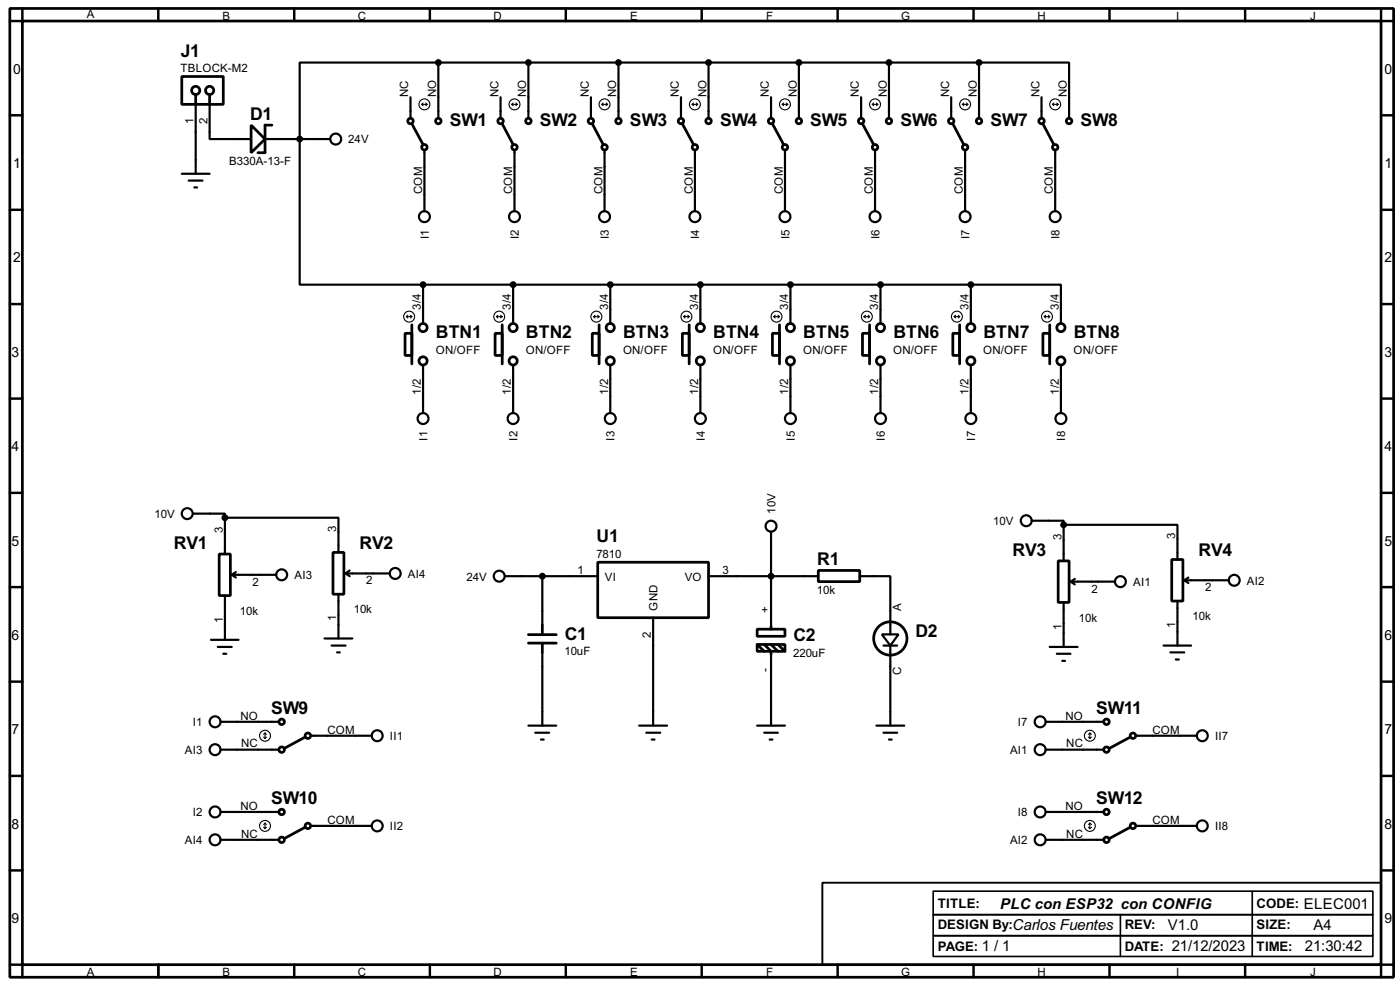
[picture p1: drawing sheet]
<svg xmlns="http://www.w3.org/2000/svg" width="256mm" height="180mm" viewBox="0 0 256 180" stroke-linecap="round" stroke-linejoin="round" font-family="sans-serif">
<g fill="none" stroke="#000" stroke-width=".5">
<path d="M1.8 1.6h253.5v177.3h-253.5zM4.1 3.9h248.9v172.7h-248.9zM33.3 14h7.6v5.1h-7.6zM35.9 17.3v1.8M38.4 17.3v1.8M46 22.9l2.6 2.6-2.6 2.5zM49.8 22.9h-1.2v5.1h-1.3M75.5 22.7l2 3.8M92 22.7l2 3.8M108.5 22.7l2 3.8M125 22.7l2.1 3.8M141.5 22.7l2.1 3.8"/>
<path d="M158 22.7l2.1 3.8M174.6 22.7l2 3.8M191.1 22.7l2 3.8M75.5 59.5v7.1M92 59.5v7.1M109.8 59.5v7.1M126.3 59.5v7.1M142.8 59.5v7.1M159.3 59.5v7.1M175.8 59.5v7.1M192.3 59.5v7.1M74.2 61h1.3v4.1h-1.3z"/>
<path d="M90.7 61h1.3v4.1h-1.3zM108.5 61h1.3v4.1h-1.3zM125 61h1.3v4.1h-1.3zM141.5 61h1.3v4.1h-1.3zM158 61h1.3v4.1h-1.3zM174.6 61h1.2v4.1h-1.2zM191.1 61h1.2v4.1h-1.2zM40.2 101.4h2v7.6h-2zM61 101.1h2v7.7h-2zM96.8 116.2h5.1M96.8 117.7h5.1M99.4 114.4v1.8"/>
<path d="M99.4 117.7v1.8M109.5 102.9h20.3v10.2h-20.3zM138.7 115.2h5.1v1.3h-5.1zM138.7 118h5.1v1.2h-5.1zM138.7 118l1.3 1.2M140 118l1.3 1.2v.6M141.3 114.7v.5M141.3 118l1.2 1.2M142.5 118l1.3 1.2M149.9 104.4h7.6v2.1h-7.6zM193.9 102.7h2v7.6h-2zM214.7 102.4h2v7.6h-2z"/>
<path d="M55.9 134.9l-3.8 2.1M207.1 134.9l-3.8 2.1M55.9 151.4l-3.8 2.1M207.1 151.4l-3.8 2.1"/>
<circle cx="35.8" cy="16.6" r=".75"/>
<circle cx="38.4" cy="16.6" r=".75"/>
<circle cx="75.2" cy="22.2" r=".5"/>
<circle cx="77.7" cy="27" r=".5"/>
<circle cx="80.3" cy="22.2" r=".5"/>
<circle cx="91.7" cy="22.2" r=".5"/>
<circle cx="94.2" cy="27" r=".5"/>
<circle cx="96.8" cy="22.2" r=".5"/>
<circle cx="108.2" cy="22.2" r=".5"/>
<circle cx="110.7" cy="27" r=".5"/>
<circle cx="113.3" cy="22.2" r=".5"/>
<circle cx="124.7" cy="22.2" r=".5"/>
<circle cx="127.3" cy="27" r=".5"/>
<circle cx="129.8" cy="22.2" r=".5"/>
<circle cx="141.2" cy="22.2" r=".5"/>
<circle cx="143.8" cy="27" r=".5"/>
<circle cx="146.3" cy="22.2" r=".5"/>
<circle cx="157.7" cy="22.2" r=".5"/>
<circle cx="160.3" cy="27" r=".5"/>
<circle cx="162.8" cy="22.2" r=".5"/>
<circle cx="174.2" cy="22.2" r=".5"/>
<circle cx="176.8" cy="27" r=".5"/>
<circle cx="179.3" cy="22.2" r=".5"/>
<circle cx="190.8" cy="22.2" r=".5"/>
<circle cx="193.3" cy="27" r=".5"/>
<circle cx="195.8" cy="22.2" r=".5"/>
<circle cx="77.5" cy="60" r=".75"/>
<circle cx="94" cy="60" r=".75"/>
<circle cx="111.8" cy="60" r=".75"/>
<circle cx="128.3" cy="60" r=".75"/>
<circle cx="144.8" cy="60" r=".75"/>
<circle cx="161.3" cy="60" r=".75"/>
<circle cx="177.8" cy="60" r=".75"/>
<circle cx="194.3" cy="60" r=".75"/>
<circle cx="77.5" cy="66.1" r=".75"/>
<circle cx="94" cy="66.1" r=".75"/>
<circle cx="111.8" cy="66.1" r=".75"/>
<circle cx="128.3" cy="66.1" r=".75"/>
<circle cx="144.8" cy="66.1" r=".75"/>
<circle cx="161.3" cy="66.1" r=".75"/>
<circle cx="177.8" cy="66.1" r=".75"/>
<circle cx="194.3" cy="66.1" r=".75"/>
<circle cx="163.1" cy="116.9" r="3.1"/>
<circle cx="51.6" cy="137.2" r=".5"/>
<circle cx="51.6" cy="132.1" r=".5"/>
<circle cx="56.4" cy="134.7" r=".5"/>
<circle cx="202.7" cy="132.1" r=".5"/>
<circle cx="202.7" cy="137.2" r=".5"/>
<circle cx="207.5" cy="134.7" r=".5"/>
<circle cx="51.6" cy="153.7" r=".5"/>
<circle cx="51.6" cy="148.6" r=".5"/>
<circle cx="56.4" cy="151.2" r=".5"/>
<circle cx="202.7" cy="153.7" r=".5"/>
<circle cx="202.7" cy="148.6" r=".5"/>
<circle cx="207.5" cy="151.2" r=".5"/>
</g>
<g fill="none" stroke="#000" stroke-width=".45">
<path d="M4.1 1.6v2.3h-2.3M29 1.6v2.3M53.9 1.6v2.3M78.8 1.6v2.3M103.7 1.6v2.3M128.6 1.6v2.3M153.5 1.6v2.3M178.4 1.6v2.3M203.3 1.6v2.3M228.1 1.6v2.3M253 1.6v2.3h2.3M1.8 21.1h2.3"/>
<path d="M1.8 38.4h2.3M253 21.1h2.3M253 38.4h2.3M1.8 55.7h2.3M253 55.7h2.3M1.8 73h2.3M253 73h2.3M1.8 90.2h2.3M253 90.2h2.3M1.8 107.5h2.3M253 107.5h2.3M1.8 124.8h2.3"/>
<path d="M253 124.8h2.3M1.8 142h2.3M1.8 159.3h2.3M253 142h2.3M253 159.3h2.3M1.8 176.6h2.3v2.3M29 176.6v2.3M53.9 176.6v2.3M78.8 176.6v2.3M103.7 176.6v2.3M128.6 176.6v2.3M153.5 176.6v2.3"/>
<path d="M178.4 176.6v2.3M203.3 176.6v2.3M228.1 176.6v2.3M255.3 176.6h-2.3v2.3"/>
</g>
<path d="M150.7 161.6h102.3v15h-102.3z" fill="none" stroke="#000" stroke-width=".35"/>
<path d="M171 171.3h80.5v3.8h-80.5zM171 167.4h80.5v3.9h-80.5zM171 163.1h80.5v4.3h-80.5zM205.3 167.4v7.7M229.4 163.1v12" fill="none" stroke="#000" stroke-width=".3"/>
<g fill="none" stroke="#000" stroke-width=".4">
<path d="M35.9 19.1v12.7M38.4 19.1v6.4h7.6M75.2 17.8v3.8M80.3 11.5h-25.4v40.6h22.6M80.3 11.5h99.1M80.3 11.5v10.1M91.7 17.8v3.8M96.8 11.5v10.1M108.3 17.8v3.8M113.3 11.5v10.1M124.8 17.8v3.8M129.8 11.5v10.1"/>
<path d="M141.3 17.8v3.8M146.4 11.5v10.1M157.8 17.8v3.8M162.9 11.5v10.1M174.3 17.8v3.8M179.4 11.5h16.5v10.1M179.4 11.5v10.1M190.8 17.8v3.8M33.3 31.8h5.1M34.6 33.1h2.5M35.6 34.3h.5M48.6 25.5h11.9"/>
<path d="M77.8 27.5v11.2M94.3 27.5v11.2M110.8 27.5v11.2M127.3 27.5v11.2M143.8 27.5v11.2M160.3 27.5v11.2M176.8 27.5v11.2M193.3 27.5v11.2M77.5 52.1h100.4M77.5 52.1v7.1M94 52.1v7.1M111.8 52.1v7.1"/>
<path d="M128.3 52.1v7.1M144.8 52.1v7.1M161.3 52.1v7.1M177.9 52.1h16.5v7.1M177.9 52.1v7.1M77.5 66.9v8.7M94 66.9v8.7M111.8 66.9v8.7M128.3 66.9v8.7M144.8 66.9v8.7M161.3 66.9v8.7M177.9 66.9v8.7"/>
<path d="M194.4 66.9v8.7M35.4 94h5.8v.8M41.2 94.8h20.8v6.3M41.2 94.8v6.6M141.3 97.3v17.4M189 95.3h5.9v.8M194.9 96.1h20.8v6.3M194.9 96.1v6.6M38.7 117.1h5M39.9 118.4h2.6M40.9 119.7h.6M41.2 109v8.1"/>
<path d="M42.5 105.2h8.1M42.5 105.2l.7 .5M43.2 104.7l-.7 .5M59.5 116.9h5.1M60.8 118.2h2.5M61.8 119.4h.5M62 108.8v8.1M63.3 105h8.1M63.3 105l.8 .5M64.1 104.4l-.8 .6M92.5 105.5h17M99.4 105.5v8.9"/>
<path d="M99.4 119.5v13.3M119.7 113.1v19.7M129.8 105.5h20.1M141.3 119.8v13M157.5 105.5h5.6v10.6M161.6 116.1h3l-1.5 2.1zM161.9 118.2h2.5M163.1 118.2v14.6M192.3 118.4h5.1M193.6 119.7h2.5M194.9 110.3v8.1M196.1 106.5h8.2"/>
<path d="M196.1 106.5l.8 .5M196.9 106l-.8 .5M213.2 118.2h5M214.4 119.4h2.6M215.7 110v8.2M217 106.2h8.1M217 106.2l.7 .5M217.7 105.7l-.7 .5M40.4 137.2h10.7M40.4 132.1h10.7M57 134.7h11.1M96.8 132.8h5.1"/>
<path d="M98.1 134.1h2.5M99.1 135.4h.5M117.1 132.8h5.1M118.4 134.1h2.6M119.4 135.4h.5M138.7 132.8h5.1M140 134.1h2.5M141 135.4h.5M160.6 132.8h5.1M161.9 134.1h2.5M162.9 135.4h.5M191.6 137.2h10.6"/>
<path d="M191.6 132.1h10.6M194.6 121h.5M208.1 134.7h11.2M215.4 120.7h.6M40.4 153.7h10.7M40.4 148.6h10.7M57 151.2h11.1M191.6 153.7h10.6M191.6 148.6h10.6M208.1 151.2h11.2"/>
<circle cx="61.5" cy="25.5" r="1"/>
<circle cx="77.7" cy="39.7" r="1"/>
<circle cx="94.2" cy="39.7" r="1"/>
<circle cx="110.7" cy="39.7" r="1"/>
<circle cx="127.3" cy="39.7" r="1"/>
<circle cx="143.8" cy="39.7" r="1"/>
<circle cx="160.3" cy="39.7" r="1"/>
<circle cx="176.8" cy="39.7" r="1"/>
<circle cx="193.3" cy="39.7" r="1"/>
<circle cx="77.5" cy="76.6" r="1"/>
<circle cx="94" cy="76.6" r="1"/>
<circle cx="111.8" cy="76.6" r="1"/>
<circle cx="128.3" cy="76.6" r="1"/>
<circle cx="144.8" cy="76.6" r="1"/>
<circle cx="161.3" cy="76.6" r="1"/>
<circle cx="177.8" cy="76.6" r="1"/>
<circle cx="194.3" cy="76.6" r="1"/>
<circle cx="34.3" cy="94" r="1"/>
<circle cx="141.2" cy="96.3" r="1"/>
<circle cx="188" cy="95.3" r="1"/>
<circle cx="51.6" cy="105.2" r="1"/>
<circle cx="72.4" cy="105" r="1"/>
<circle cx="91.4" cy="105.5" r="1"/>
<circle cx="205.2" cy="106.5" r="1"/>
<circle cx="226.1" cy="106.2" r="1"/>
<circle cx="39.4" cy="137.2" r="1"/>
<circle cx="39.4" cy="132.1" r="1"/>
<circle cx="69.1" cy="134.7" r="1"/>
<circle cx="190.5" cy="137.2" r="1"/>
<circle cx="190.5" cy="132.1" r="1"/>
<circle cx="220.2" cy="134.7" r="1"/>
<circle cx="39.4" cy="148.6" r="1"/>
<circle cx="39.4" cy="153.7" r="1"/>
<circle cx="69.1" cy="151.2" r="1"/>
<circle cx="190.5" cy="153.7" r="1"/>
<circle cx="190.5" cy="148.6" r="1"/>
<circle cx="220.2" cy="151.2" r="1"/>
</g>
<g fill="#000" stroke="#000" stroke-width=".25">
<circle cx="80.3" cy="11.5" r=".5"/>
<circle cx="96.8" cy="11.5" r=".5"/>
<circle cx="113.3" cy="11.5" r=".5"/>
<circle cx="129.8" cy="11.5" r=".5"/>
<circle cx="146.3" cy="11.5" r=".5"/>
<circle cx="162.8" cy="11.5" r=".5"/>
<circle cx="179.3" cy="11.5" r=".5"/>
<circle cx="54.9" cy="25.5" r=".5"/>
<circle cx="77.5" cy="52.1" r=".5"/>
<circle cx="94" cy="52.1" r=".5"/>
<circle cx="111.8" cy="52.1" r=".5"/>
<circle cx="128.3" cy="52.1" r=".5"/>
<circle cx="144.8" cy="52.1" r=".5"/>
<circle cx="161.3" cy="52.1" r=".5"/>
<circle cx="177.8" cy="52.1" r=".5"/>
<circle cx="41.2" cy="94.8" r=".5"/>
<circle cx="194.8" cy="96.1" r=".5"/>
<circle cx="99.3" cy="105.5" r=".5"/>
<circle cx="141.2" cy="105.5" r=".5"/>
</g>
<g fill="none" stroke="#000" stroke-width=".2">
<path d="M77.3 19.1h1M77.3 19.1l.2 .3M77.5 18.9l-.2 .2M78 18.9l.3 .2M78.3 19.1l-.3 .3M93.8 19.1h1M93.8 19.1l.2 .3M94 18.9l-.2 .2M94.5 18.9l.3 .2M94.8 19.1l-.3 .3M110.3 19.1h1M110.3 19.1l.2 .3"/>
<path d="M110.5 18.9l-.2 .2M111.1 18.9l.2 .2M111.3 19.1l-.2 .3M126.8 19.1h1M126.8 19.1l.3 .3M127.1 18.9l-.3 .2M127.6 18.9l.2 .2M127.8 19.1l-.2 .3M143.3 19.1h1M143.3 19.1l.3 .3M143.6 18.9l-.3 .2M144.1 18.9l.2 .2"/>
<path d="M144.3 19.1l-.2 .3M159.8 19.1h1M159.8 19.1l.3 .3M160.1 18.9l-.3 .2M160.6 18.9l.2 .2M160.8 19.1l-.2 .3M176.3 19.1h1M176.3 19.1l.3 .3M176.6 18.9l-.3 .2M177.1 18.9l.2 .2M177.3 19.1l-.2 .3M192.8 19.1h1.1"/>
<path d="M192.8 19.1l.3 .3M193.1 18.9l-.3 .2M193.6 18.9l.3 .2M193.9 19.1l-.3 .3M74.5 58h1M74.5 58l.2 .2M74.7 57.7l-.2 .3M75.2 57.7l.3 .3M75.5 58l-.3 .2M91 58h1M91 58l.2 .2M91.2 57.7l-.2 .3"/>
<path d="M91.7 57.7l.3 .3M92 58l-.3 .2M108.8 58h1M108.8 58l.2 .2M109 57.7l-.2 .3M109.5 57.7l.3 .3M109.8 58l-.3 .2M125.3 58h1M125.3 58l.2 .2M125.5 57.7l-.2 .3M126 57.7l.3 .3M126.3 58l-.3 .2"/>
<path d="M141.8 58h1M141.8 58l.2 .2M142 57.7l-.2 .3M142.5 57.7l.3 .3M142.8 58l-.3 .2M158.3 58h1M158.3 58l.3 .2M158.6 57.7l-.3 .3M159.1 57.7l.2 .3M159.3 58l-.2 .2M174.8 58h1M174.8 58l.3 .2"/>
<path d="M175.1 57.7l-.3 .3M175.6 57.7l.2 .3M175.8 58l-.2 .2M191.3 58h1M191.3 58l.3 .2M191.6 57.7l-.3 .3M192.1 57.7l.2 .3M192.3 58l-.2 .2M48.3 134.9l.3 .3M48.6 134.2v1M48.6 134.2l.2 .2M48.6 134.2l-.3 .2"/>
<path d="M48.8 134.9l-.2 .3M199.4 134.9l.3 .3M199.7 134.2v1M199.7 134.2l.3 .2M199.7 134.2l-.3 .2M200 134.9l-.3 .3M48.3 151.4l.3 .3M48.6 150.7v1M48.6 150.7l.2 .2M48.6 150.7l-.3 .2M48.8 151.4l-.2 .3M199.4 151.4l.3 .3"/>
<path d="M199.7 150.7v1M199.7 150.7l.3 .2M199.7 150.7l-.3 .2M200 151.4l-.3 .3"/>
<circle cx="77.7" cy="19.1" r="1"/>
<circle cx="94.2" cy="19.1" r="1"/>
<circle cx="110.7" cy="19.1" r="1"/>
<circle cx="127.3" cy="19.1" r="1"/>
<circle cx="143.8" cy="19.1" r="1"/>
<circle cx="160.3" cy="19.1" r="1"/>
<circle cx="176.8" cy="19.1" r="1"/>
<circle cx="193.3" cy="19.1" r="1"/>
<circle cx="74.9" cy="58" r="1"/>
<circle cx="91.4" cy="58" r="1"/>
<circle cx="109.2" cy="58" r="1"/>
<circle cx="125.7" cy="58" r="1"/>
<circle cx="142.2" cy="58" r="1"/>
<circle cx="158.8" cy="58" r="1"/>
<circle cx="175.3" cy="58" r="1"/>
<circle cx="191.8" cy="58" r="1"/>
<circle cx="48.5" cy="134.7" r="1"/>
<circle cx="199.6" cy="134.7" r="1"/>
<circle cx="48.5" cy="151.2" r="1"/>
<circle cx="199.6" cy="151.2" r="1"/>
</g>
<g font-size="3.6">
<text x="33.1" y="10.4">J1</text>
<text x="45.8" y="21.9">D1</text>
<text x="82.4" y="23.1">SW1</text>
<text x="98.9" y="23.1">SW2</text>
<text x="115.4" y="23.1">SW3</text>
<text x="131.9" y="23.1">SW4</text>
<text x="148.4" y="23.1">SW5</text>
<text x="165" y="23.1">SW6</text>
<text x="181.5" y="23.1">SW7</text>
<text x="198" y="23.1">SW8</text>
<text x="79.9" y="61.9">BTN1</text>
<text x="96.4" y="61.9">BTN2</text>
<text x="114.2" y="61.9">BTN3</text>
<text x="130.7" y="61.9">BTN4</text>
<text x="147.2" y="61.9">BTN5</text>
<text x="163.7" y="61.9">BTN6</text>
<text x="180.2" y="61.9">BTN7</text>
<text x="196.7" y="61.9">BTN8</text>
<text x="31.9" y="100.4">RV1</text>
<text x="65.9" y="100.4">RV2</text>
<text x="109.3" y="99.3">U1</text>
<text x="185.5" y="101.7">RV3</text>
<text x="219.6" y="101.7">RV4</text>
<text x="149.7" y="103.5">R1</text>
<text x="103.5" y="117.1">C1</text>
<text x="145.4" y="117.4">C2</text>
<text x="167.7" y="116.5">D2</text>
<text x="49.7" y="130.7">SW9</text>
<text x="200.8" y="130.7">SW11</text>
<text x="49.7" y="147.2">SW10</text>
<text x="200.8" y="147.2">SW12</text>
</g>
<g font-size="3.1">
<text x="183.2" y="166.3">PLC con ESP32 con CONFIG</text>
<text x="185.5" y="170.2">Carlos Fuentes</text>
<text x="213.9" y="170.2">V1.0</text>
<text x="240.6" y="170.2">A4</text>
<text x="239.1" y="174.1">21:30:42</text>
</g>
<g font-size="2.9">
<text x="2.4" y="13.5">0</text>
<text x="253.6" y="13.5">0</text>
<text x="2.4" y="30.7">1</text>
<text x="253.6" y="30.7">1</text>
<text x="2.4" y="48">2</text>
<text x="253.6" y="48">2</text>
<text x="2.1" y="65.3">3</text>
<text x="253.6" y="65.3">3</text>
<text x="2.1" y="82.5">4</text>
<text x="253.6" y="82.5">4</text>
<text x="2.1" y="99.9">5</text>
<text x="253.6" y="99.9">5</text>
<text x="2.1" y="117.1">6</text>
<text x="253.6" y="117.1">6</text>
<text x="2.1" y="134.4">7</text>
<text x="253.6" y="134.4">7</text>
<text x="2.1" y="151.7">8</text>
<text x="253.6" y="151.7">8</text>
<text x="2.1" y="168.9">9</text>
<text x="253.6" y="168.9">9</text>
</g>
<g font-size="2.7">
<text x="171.8" y="166.2">TITLE:</text>
<text x="230.2" y="166.2">CODE: ELEC001</text>
<text x="171.8" y="170.1">DESIGN By:</text>
<text x="206" y="170.1">REV:</text>
<text x="230.2" y="170.1">SIZE:</text>
<text x="171.8" y="174">PAGE: 1 / 1</text>
<text x="206" y="174">DATE: 21/12/2023</text>
<text x="230.2" y="174">TIME:</text>
</g>
<g font-size="2.4">
<text x="15.9" y="3.4">A</text>
<text x="40.8" y="3.6">B</text>
<text x="65.5" y="3.6">C</text>
<text x="90.4" y="3.6">D</text>
<text x="115.4" y="3.6">E</text>
<text x="140.3" y="3.6">F</text>
<text x="165.1" y="3.6">G</text>
<text x="190" y="3.6">H</text>
<text x="215.4" y="3.6">I</text>
<text x="240" y="3.6">J</text>
<text x="33.1" y="13.2">TBLOCK-M2</text>
<text x="74.8" y="17.8" transform="rotate(-90 74.8 17.8)">NC</text>
<text x="79.9" y="17.8" transform="rotate(-90 79.9 17.8)">NO</text>
<text x="91.3" y="17.8" transform="rotate(-90 91.3 17.8)">NC</text>
<text x="96.4" y="17.8" transform="rotate(-90 96.4 17.8)">NO</text>
<text x="107.9" y="17.8" transform="rotate(-90 107.9 17.8)">NC</text>
<text x="112.9" y="17.8" transform="rotate(-90 112.9 17.8)">NO</text>
<text x="124.4" y="17.8" transform="rotate(-90 124.4 17.8)">NC</text>
<text x="129.4" y="17.8" transform="rotate(-90 129.4 17.8)">NO</text>
<text x="140.9" y="17.8" transform="rotate(-90 140.9 17.8)">NC</text>
<text x="146" y="17.8" transform="rotate(-90 146 17.8)">NO</text>
<text x="157.4" y="17.8" transform="rotate(-90 157.4 17.8)">NC</text>
<text x="162.5" y="17.8" transform="rotate(-90 162.5 17.8)">NO</text>
<text x="173.9" y="17.8" transform="rotate(-90 173.9 17.8)">NC</text>
<text x="179" y="17.8" transform="rotate(-90 179 17.8)">NO</text>
<text x="190.4" y="17.8" transform="rotate(-90 190.4 17.8)">NC</text>
<text x="195.4" y="17.8" transform="rotate(-90 195.4 17.8)">NO</text>
<text x="35.5" y="22.8" transform="rotate(-90 35.5 22.8)">1</text>
<text x="38" y="22.7" transform="rotate(-90 38 22.7)">2</text>
<text x="63.8" y="26.3">24V</text>
<text x="42" y="30.2">B330A-13-F</text>
<text x="77.4" y="35.5" transform="rotate(-90 77.4 35.5)">COM</text>
<text x="93.9" y="35.5" transform="rotate(-90 93.9 35.5)">COM</text>
<text x="110.4" y="35.5" transform="rotate(-90 110.4 35.5)">COM</text>
<text x="126.9" y="35.5" transform="rotate(-90 126.9 35.5)">COM</text>
<text x="143.4" y="35.5" transform="rotate(-90 143.4 35.5)">COM</text>
<text x="159.9" y="35.5" transform="rotate(-90 159.9 35.5)">COM</text>
<text x="176.4" y="35.5" transform="rotate(-90 176.4 35.5)">COM</text>
<text x="192.9" y="35.5" transform="rotate(-90 192.9 35.5)">COM</text>
<text x="78.6" y="43.7" transform="rotate(-90 78.6 43.7)">I1</text>
<text x="95.1" y="43.7" transform="rotate(-90 95.1 43.7)">I2</text>
<text x="111.6" y="43.7" transform="rotate(-90 111.6 43.7)">I3</text>
<text x="128.1" y="43.7" transform="rotate(-90 128.1 43.7)">I4</text>
<text x="144.6" y="43.7" transform="rotate(-90 144.6 43.7)">I5</text>
<text x="161.1" y="43.7" transform="rotate(-90 161.1 43.7)">I6</text>
<text x="177.6" y="43.7" transform="rotate(-90 177.6 43.7)">I7</text>
<text x="194.1" y="43.7" transform="rotate(-90 194.1 43.7)">I8</text>
<text x="77.1" y="56.7" transform="rotate(-90 77.1 56.7)">3/4</text>
<text x="93.6" y="56.6" transform="rotate(-90 93.6 56.6)">3/4</text>
<text x="111.4" y="56.6" transform="rotate(-90 111.4 56.6)">3/4</text>
<text x="127.9" y="56.7" transform="rotate(-90 127.9 56.7)">3/4</text>
<text x="144.4" y="56.6" transform="rotate(-90 144.4 56.6)">3/4</text>
<text x="160.9" y="56.6" transform="rotate(-90 160.9 56.6)">3/4</text>
<text x="177.4" y="56.6" transform="rotate(-90 177.4 56.6)">3/4</text>
<text x="194" y="56.7" transform="rotate(-90 194 56.7)">3/4</text>
<text x="79.8" y="64.8">ON/OFF</text>
<text x="96.3" y="64.8">ON/OFF</text>
<text x="114.1" y="64.8">ON/OFF</text>
<text x="130.6" y="64.8">ON/OFF</text>
<text x="147.1" y="64.8">ON/OFF</text>
<text x="163.6" y="64.8">ON/OFF</text>
<text x="180.1" y="64.8">ON/OFF</text>
<text x="196.7" y="64.8">ON/OFF</text>
<text x="77.1" y="72.3" transform="rotate(-90 77.1 72.3)">1/2</text>
<text x="93.6" y="72.3" transform="rotate(-90 93.6 72.3)">1/2</text>
<text x="111.4" y="72.3" transform="rotate(-90 111.4 72.3)">1/2</text>
<text x="127.9" y="72.3" transform="rotate(-90 127.9 72.3)">1/2</text>
<text x="144.4" y="72.3" transform="rotate(-90 144.4 72.3)">1/2</text>
<text x="160.9" y="72.2" transform="rotate(-90 160.9 72.2)">1/2</text>
<text x="177.5" y="72.2" transform="rotate(-90 177.5 72.2)">1/2</text>
<text x="194" y="72.3" transform="rotate(-90 194 72.3)">1/2</text>
<text x="78.3" y="80.7" transform="rotate(-90 78.3 80.7)">I1</text>
<text x="94.8" y="80.7" transform="rotate(-90 94.8 80.7)">I2</text>
<text x="112.6" y="80.7" transform="rotate(-90 112.6 80.7)">I3</text>
<text x="129.1" y="80.7" transform="rotate(-90 129.1 80.7)">I4</text>
<text x="145.6" y="80.7" transform="rotate(-90 145.6 80.7)">I5</text>
<text x="162.1" y="80.7" transform="rotate(-90 162.1 80.7)">I6</text>
<text x="178.7" y="80.7" transform="rotate(-90 178.7 80.7)">I7</text>
<text x="195.2" y="80.7" transform="rotate(-90 195.2 80.7)">I8</text>
<text x="28.3" y="94.8">10V</text>
<text x="142.1" y="94" transform="rotate(-90 142.1 94)">10V</text>
<text x="40.8" y="97.6" transform="rotate(-90 40.8 97.6)">3</text>
<text x="61.6" y="97.3" transform="rotate(-90 61.6 97.3)">3</text>
<text x="182" y="96.1">10V</text>
<text x="194.5" y="98.8" transform="rotate(-90 194.5 98.8)">3</text>
<text x="215.3" y="98.6" transform="rotate(-90 215.3 98.6)">3</text>
<text x="46.3" y="107.2">2</text>
<text x="53.9" y="106">AI3</text>
<text x="67.1" y="107">2</text>
<text x="74.7" y="105.8">AI4</text>
<text x="85.5" y="106.3">24V</text>
<text x="105.8" y="105.1">1</text>
<text x="109.3" y="102.1">7810</text>
<text x="110.8" y="106.3">VI</text>
<text x="125.4" y="106.3">VO</text>
<text x="132.4" y="105.1">3</text>
<text x="207.6" y="107.3">AI1</text>
<text x="228.4" y="107">AI2</text>
<text x="40.8" y="114" transform="rotate(-90 40.8 114)">1</text>
<text x="44" y="112.5">10k</text>
<text x="61.6" y="113.7" transform="rotate(-90 61.6 113.7)">1</text>
<text x="64.8" y="112.3">10k</text>
<text x="120.5" y="111.8" transform="rotate(-90 120.5 111.8)">GND</text>
<text x="140.9" y="112.1" transform="rotate(-90 140.9 112.1)">+</text>
<text x="149.7" y="108.7">10k</text>
<text x="165.1" y="111.8" transform="rotate(-90 165.1 111.8)">A</text>
<text x="197.7" y="113.8">10k</text>
<text x="200" y="108.5">2</text>
<text x="218.5" y="113.6">10k</text>
<text x="220.8" y="108.2">2</text>
<text x="103.4" y="120">10uF</text>
<text x="119.2" y="116.8" transform="rotate(-90 119.2 116.8)">2</text>
<text x="194.5" y="115.3" transform="rotate(-90 194.5 115.3)">1</text>
<text x="215.3" y="115" transform="rotate(-90 215.3 115)">1</text>
<text x="140.9" y="122.9" transform="rotate(-90 140.9 122.9)">-</text>
<text x="145.3" y="120.2">220uF</text>
<text x="165.1" y="123.5" transform="rotate(-90 165.1 123.5)">C</text>
<text x="44" y="131.7">NO</text>
<text x="195.2" y="131.7">NO</text>
<text x="35.3" y="132.9">I1</text>
<text x="44.2" y="136.8">NC</text>
<text x="60" y="134.3">COM</text>
<text x="71.4" y="135.5">II1</text>
<text x="186.5" y="132.9">I7</text>
<text x="195.3" y="136.8">NC</text>
<text x="211.1" y="134.3">COM</text>
<text x="222.6" y="135.5">II7</text>
<text x="33.9" y="138">AI3</text>
<text x="185" y="138">AI1</text>
<text x="35.3" y="149.4">I2</text>
<text x="44" y="148.2">NO</text>
<text x="186.5" y="149.4">I8</text>
<text x="195.2" y="148.2">NO</text>
<text x="33.9" y="154.5">AI4</text>
<text x="44.2" y="153.3">NC</text>
<text x="60" y="150.8">COM</text>
<text x="71.4" y="152">II2</text>
<text x="185" y="154.5">AI2</text>
<text x="195.3" y="153.3">NC</text>
<text x="211.1" y="150.8">COM</text>
<text x="222.6" y="152">II8</text>
<text x="15.9" y="178.7">A</text>
<text x="40.8" y="178.7">B</text>
<text x="65.5" y="178.7">C</text>
<text x="90.4" y="178.7">D</text>
<text x="115.4" y="178.7">E</text>
<text x="140.3" y="178.7">F</text>
<text x="165.1" y="178.7">G</text>
<text x="190" y="178.7">H</text>
<text x="215.4" y="178.7">I</text>
<text x="240" y="178.7">J</text>
</g>
</svg>
